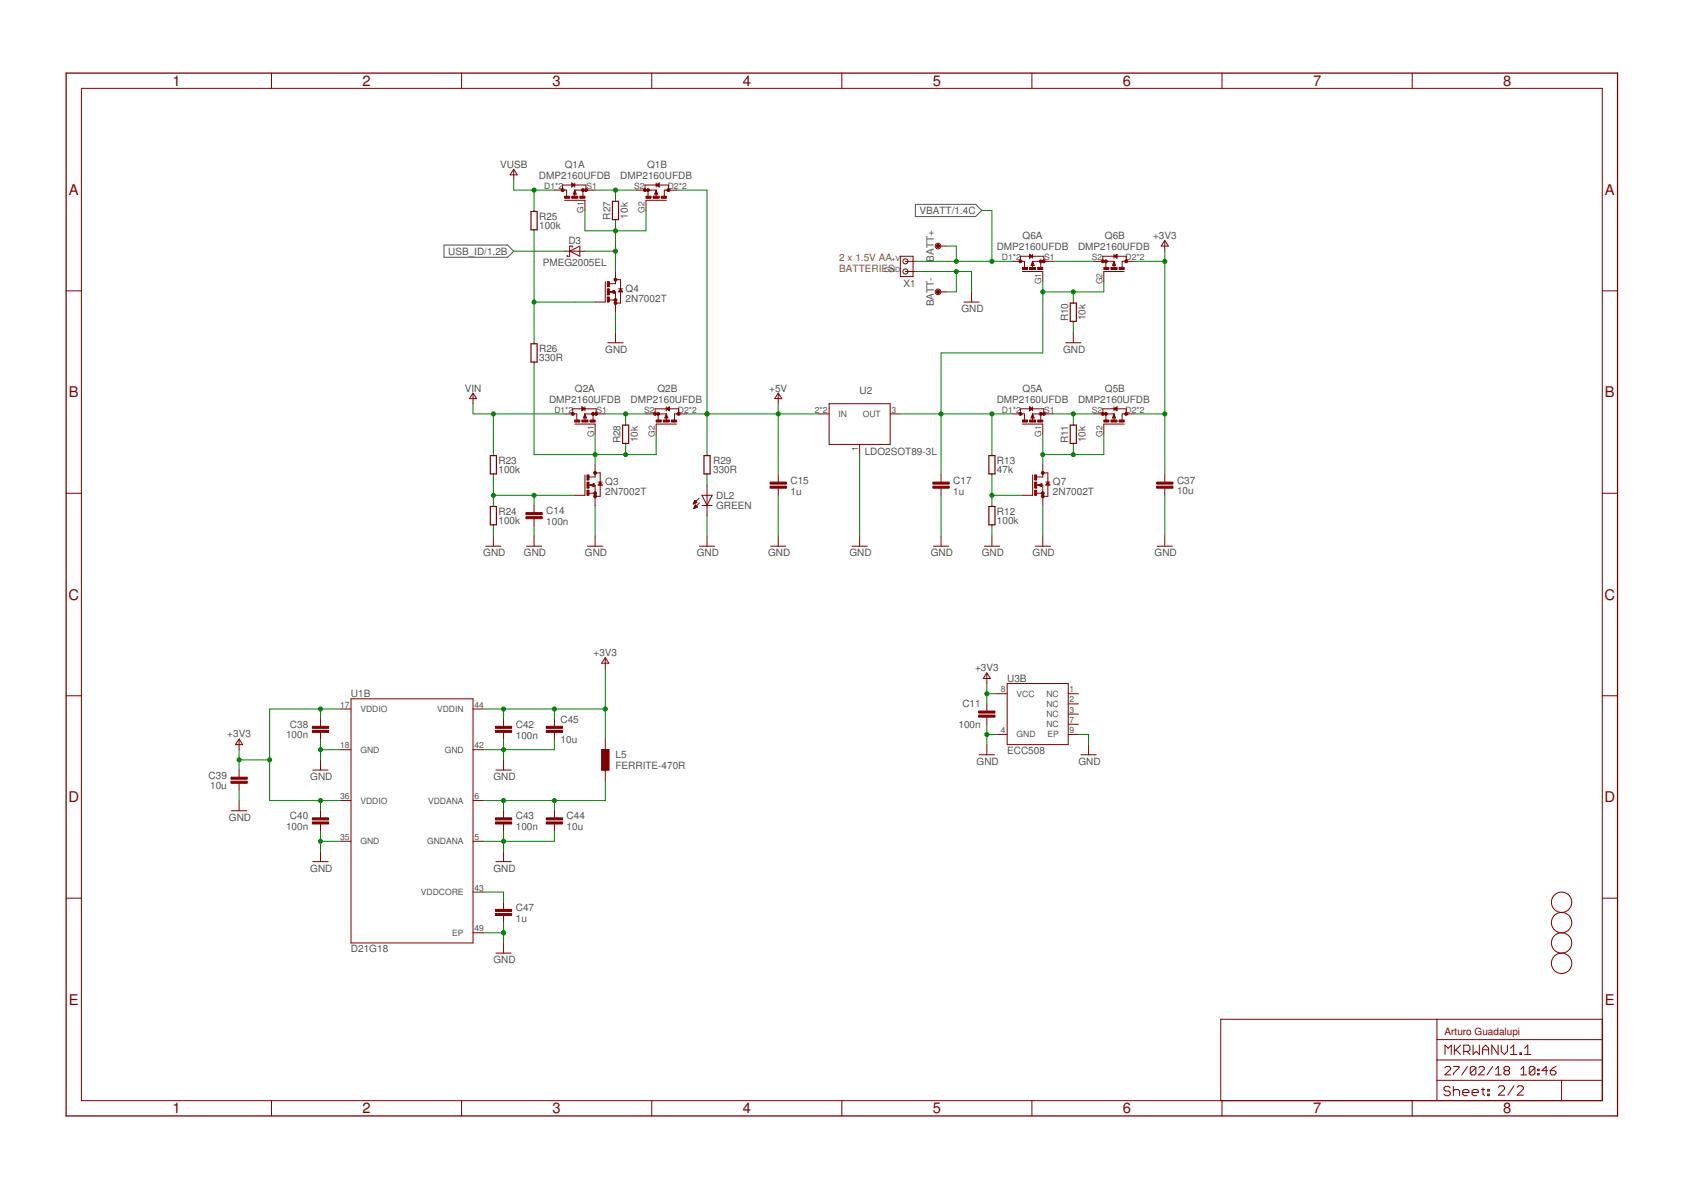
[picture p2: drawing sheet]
<svg xmlns="http://www.w3.org/2000/svg" width="420mm" height="297mm" viewBox="0 0 420 297" stroke-linecap="round" stroke-linejoin="round" font-family="sans-serif">
<path d="M228.5 51h15.1l1.5 1.5-1.5 1.6h-15.1zM110.8 61.2h15.9l1.5 1.5-1.5 1.5h-15.9z" fill="none" stroke="#505050" stroke-width=".25"/>
<g fill="none" stroke="#800000" stroke-width=".25">
<path d="M67.8 18.2v3.9M115.2 18.2v3.9M162.7 18.2v3.9M210.2 18.2v3.9M257.6 18.2v3.9M305.1 18.2v3.9M352.6 18.2v3.9M20.3 22.1h379.7v252.6h-379.7zM128.2 42.2l.9 1.4h-1.7zM128.2 42.4v2.5M133.3 52.5v.3M133.3 57.4v.2"/>
<path d="M138.4 47.5h3.1v1.5M140.4 47.5v-1.3h5.9v1.3M140.9 50h5.1v2.5M142.7 45.7l.8 .5-.8 .5zM142.9 45.9l.3 .3-.3 .2zM143.5 47.5l.4 1h-.8zM143.5 47.5h5.1M143.5 45.7v1M143.5 47.5v1.5M143.5 47.8l-.1 .5h.2l-.1-.3M145.5 47.5v1.5M153.6 50v.2"/>
<path d="M153.6 54.8v.3M158.7 47.5h5.1M161 47.5v-1.3h5.9v1.3M161.8 47.5v1.5M163.8 47.5l.4 1h-.8zM163.8 47.8l.1 .5h-.2l.1-.3M163.8 45.7v1M163.8 47.5v1.5M163.8 46.2l.8-.5v1zM164.1 46.2l.3-.3v.5zM166.3 50h-5v2.5M168.9 47.5h-3.1v1.5"/>
<path d="M16.5 72.6h3.8M140.9 62.7h5.1M142.2 62.7l2.6-1.3v2.6zM142.9 61.7v-.3h-.7v2.6h-.6v-.3M151.1 70.3v5.1h-2.5M152.1 72.9h1.5v5M152.1 74.9h1.5M152.4 72.9l1-.4v.7zM152.6 72.9l.7 .2v-.5l-.5 .3M153.6 67.8v3h-1.5M153.6 69.8h1.3v5.8h-1.3M154.4 72.1h1"/>
<path d="M154.9 72.1l.5 .8h-1zM154.9 72.3l.3 .4h-.5zM224.8 64h3.1v5h-3.1zM226 65.2h2.6M226 67.8h2.6M234.9 61.4h1.3M234.9 72.9h1.3M240.6 75.4h3.9M242.5 72.9v2.5M252.7 65.2h3.1v1.6M254.7 65.2v-1.2h5.9v1.2M255.2 67.8h5.1v2.5"/>
<path d="M257 63.5l.8 .5-.8 .5zM257.2 63.7l.3 .3-.3 .2zM257.8 65.2l.4 1.1h-.8zM257.8 65.2h5.1M257.8 63.5v1M257.8 65.2v1.6M257.8 65.6l-.1 .5h.2l-.1-.4M259.8 65.2v1.6M267.9 75.4v.2M273 65.2h5.1M275.3 65.2v-1.2h5.9v1.2M276.1 65.2v1.6"/>
<path d="M278.1 65.2l.4 1.1h-.8zM278.1 65.6l.1 .5h-.2l.1-.4M278.1 63.5v1M278.1 65.2v1.6M278.1 64l.8-.5v1zM278.4 64l.3-.3v.5zM280.6 67.8h-5v2.5M283.2 65.2h-3.1v1.6M290.8 60l.9 1.4h-1.8zM290.8 60.2v2.5M400 72.6h3.8M118.1 98.3v2.5"/>
<path d="M118.1 98.1l.9 1.4h-1.8zM133.3 85.6v.2M133.3 90.4v.2M151.7 85.6h3.9M153.6 83v2.6M194.3 98.3v2.5M194.3 98.1l.9 1.4h-1.8zM266 85.6h3.9M267.9 80.2v.3M267.9 83v2.6M123.2 113.5v.2M123.2 118.3v.3"/>
<path d="M140.9 103.3h3.1v1.5M143 103.3v-1.3h5.8v1.3M143.5 105.9h5.1v2.5M145.3 101.5l.7 .5-.7 .6zM145.4 101.8l.4 .2-.4 .3zM146 101.5v1.1M146 103.3v1.5M146 118.6v5h-2.5M146 103.3l.4 1h-.8zM146 103.3h5.1M146 103.7l-.1 .5h.3l-.2-.4M148.1 103.3v1.5"/>
<path d="M148.6 116v3.1h-1.6M148.6 118h1.2v5.9h-1.2M156.2 105.9v.2M156.2 110.7v.2M161.3 103.3h5M163.6 103.3v-1.3h5.8v1.3M164.3 103.3v1.5M166.3 103.3l.4 1h-.7zM166.3 103.7l.2 .5h-.3l.1-.4M166.3 101.5v1.1M166.3 103.3v1.5M166.3 102l.8-.5v1.1z"/>
<path d="M166.6 102l.4-.2v.5zM168.9 105.9h-5.1v2.5M171.4 103.3h-3v1.5M176.5 113.5v.2M176.5 118.3v.3M194.3 118.6v1.7M204.4 103.3h2.6M207 100.8h15.2v10.1h-15.2zM214.6 110.9v2.6M222.2 103.3h2.6M234.9 118.6v1.7M247.6 113.5v.2"/>
<path d="M247.6 118.3v.3M252.7 103.3h3.1v1.5M254.7 103.3v-1.3h5.9v1.3M255.2 105.9h5.1v2.5M257 101.5l.8 .5-.8 .6zM257.2 101.8l.3 .2-.3 .3zM257.8 103.3l.4 1h-.8zM257.8 103.3h5.1M257.8 103.7l-.1 .5h.2l-.1-.4M257.8 118.6v5h-2.6M257.8 101.5v1.1M257.8 103.3v1.5"/>
<path d="M259.8 103.3v1.5M260.3 116v3.1h-1.5M260.3 118h1.3v5.9h-1.3M267.9 105.9v.2M267.9 110.7v.2M273 103.3h5.1M275.3 103.3v-1.3h5.9v1.3M276.1 103.3v1.5M278.1 103.3l.4 1h-.8zM278.1 103.7l.1 .5h-.2l.1-.4M278.1 101.5v1.1M278.1 103.3v1.5"/>
<path d="M278.1 102l.8-.5v1.1zM278.4 102l.3-.2v.5zM280.6 105.9h-5v2.5M283.2 103.3h-3.1v1.5M290.8 118.6v1.7M16.5 123.1h3.8M121.3 136.3h3.8M123.2 126.2v.2M123.2 131v.3M123.2 133.8v2.5M131.4 136.3h3.8M133.3 126.2v1.8"/>
<path d="M133.3 129.5v1.8M133.3 133.8v2.5M146.7 136.3h3.8M147 123.1h1.6M147 121.1h1.6v5.1M147.3 121.1l1-.4v.8zM147.6 121.1l.6 .2v-.5l-.5 .3M148.6 133.8v2.5M149.3 120.3h1M149.8 120.3l.5 .8h-1zM149.8 120.6l.3 .4h-.5zM173.1 125.7h.2"/>
<path d="M173.2 125.6h.3M173.2 126.9h.1M173.2 125.5h.6M173.3 125.3h.6M173.3 126.8h.2M173.3 125.2h.5M173.3 126.7h.5M173.4 125.1h.3M173.4 126.6h.7M173.4 125h.1M173.4 126.4h.6M173.5 124.9l.5 .5-.9 .4z"/>
<path d="M173.5 126.3h.4M173.5 126.2h.2M173.6 126l-.4 .9M173.6 126l.5 .6M173.6 126.1h.1M174.1 126.6l-.9 .3M174.5 124.4l-1.4 1.4M174.6 136.3h3.8M174.6 125.5l-1.4 1.4M175.2 123.6h2.6l-1.3 2.6zM175.2 126.2h2.6M176.5 121.1v7.6"/>
<path d="M176.5 133.8v2.5M192.4 136.3h3.8M194.3 121.9v1.7M194.3 133.8v2.5M212.7 136.3h3.8M214.6 133.8v2.5M233 136.3h3.8M234.9 121.9v1.7M234.9 133.8v2.5M245.7 136.3h3.8M247.6 126.2v.2M247.6 131v.3"/>
<path d="M247.6 133.8v2.5M258.4 136.3h3.8M258.8 123.1h1.5M258.8 121.1h1.5v5.1M259.1 121.1l1-.4v.8zM259.3 121.1l.6 .2v-.5l-.5 .3M260.3 133.8v2.5M261.1 120.3h1M261.6 120.3l.5 .8h-1zM261.6 120.6l.3 .4h-.6zM288.9 136.3h3.8M290.8 121.9v1.7"/>
<path d="M290.8 133.8v2.5M400 123.1h3.8M16.5 173.7h3.8M80 179.5v1.8M85.1 177h2.5M87.6 174.4h30.5v61h-30.5zM118.1 177h2.5M125.7 179.5v1.8M138.4 179.5v1.8M151.1 164.3v2.5M151.1 164.1l.9 1.4h-1.8zM246.4 168.1v2.5"/>
<path d="M246.4 175.7v1.8M246.4 179v1.8M246.4 168l.8 1.4h-1.7zM248.9 173.2h2.5M251.4 170.6h15.3v15.3h-15.3zM266.7 173.2h2.5M266.7 175.7h2.5M266.7 178.2h2.5M400 173.7h3.8M59.7 184.6v2.5M59.7 192.2v1.8M59.7 195.5v1.8"/>
<path d="M59.7 199.8v2.6M59.7 184.5l.9 1.4h-1.8zM78.1 192.2h3.8M80 182.8v1.8M80 189.7v2.5M85.1 187.1h2.5M85.1 199.8h2.5M118.1 187.1h2.5M118.1 199.8h2.5M123.8 192.2h3.8M125.7 182.8v1.8M125.7 189.7v2.5"/>
<path d="M138.4 182.8v1.8M150.2 187.1h1.8v5.1h-1.8zM151.1 184.6v2.5M151.1 192.2v2.6M244.5 188.4h3.8M246.4 185.9v2.5M248.9 183.3h2.5M266.7 183.3h2.5M266.7 180.8h2.5M269.9 188.4h3.8M271.8 185.9v2.5M57.8 202.4h3.8"/>
<path d="M78.1 215.1h3.8M80 202.4v1.8M80 205.7v1.8M80 212.5v2.6M85.1 210h2.5M118.1 210h2.5M123.8 215.1h3.8M125.7 202.4v1.8M125.7 205.7v1.8M125.7 212.5v2.6M138.4 202.4v1.8M138.4 205.7v1.8"/>
<path d="M16.5 224.2h3.8M118.1 232.8h2.5M118.1 222.7h2.5M123.8 237.9h3.8M125.7 225.2v1.8M125.7 228.5v1.8M125.7 235.4v2.5M400 224.2h3.8M358.7 254.4v20.3M358.7 259.5h41.3M400 254.4h-95.2v20.3M67.8 274.7v3.9"/>
<path d="M115.2 274.7v3.9M162.7 274.7v3.9M210.2 274.7v3.9M257.6 274.7v3.9M305.1 274.7v3.9M352.6 274.7v3.9M358.7 269.7h41.3M358.7 264.6h41.3M360.7 266.6l.4-.4h.7l.3 .4v.3l-1.4 1.4h1.4M360.7 263.2v-2.3l.8 .8 .8-.8v2.3M362.1 271.5l-.4-.3h-.8l-.4 .3v.4l.4 .4h.8l.4 .4v.4l-.4 .4h-.8l-.4-.4M362.8 272.3l.4-.4h.8l.4 .4v1.2"/>
<path d="M362.8 271.2v2.3M362.8 266.2h1.4v.4l-1.4 1.3v.4M363.1 260.9v2.3M363.5 262l1.1 1.2M364.6 260.9l-1.5 1.5M365.2 272.7h1.5v-.4l-.4-.4h-.8l-.3 .4v.8l.3 .4h.8M365.4 262.4h1.2l.4-.4v-.7l-.4-.4h-1.2v2.3M366.2 262.4l.8 .8M366.4 266.2l-1.5 2.1M367.5 272.7h1.6v-.4l-.4-.4h-.8l-.4 .4v.8l.4 .4h.8M367.7 260.9v2.3l.8-.8 .8 .8v-2.3M368.4 266.6v1.3l-.3 .4h-.7l-.3-.4"/>
<path d="M368.4 266.6l-.3-.4h-.7l-.3 .4v1.3M368.4 266.6l-1.3 1.3M369.1 266.6l.4-.4h.7l.3 .4v.3l-1.4 1.4h1.4M369.8 271.9h.8M370.1 263.2v-1.5l.8-.8 .7 .8v1.5M370.1 262h1.5M370.2 271.5v1.6l.4 .4M371.4 271.9h.4v.4h-.4zM371.4 273.1h.4v.4h-.4zM372.7 266.2l-1.5 2.1M373.4 268.3h1.4M373.4 266.9l.7-.7v2.1"/>
<path d="M374 260.9v2.3l-1.6-2.3v2.3M374.1 271.4l.4-.4h.7l.4 .4v.4l-1.5 1.6h1.5M374.8 260.9v1.5l.8 .8 .7-.8v-1.5M375.8 267.3l-.3 .3v.3l.3 .4h.7l.4-.4v-.3l-.4-.3M375.8 267.3l-.3-.4v-.3l.3-.4h.7l.4 .4v.3l-.4 .4M375.8 267.3h.7M377.1 261.7l.8-.8v2.3M377.1 263.2h1.6M378 271l-1.6 2.4M378.8 271.4l.3-.4h.8l.4 .4v.4l-1.5 1.6h1.5M379.5 262.8h.3v.4h-.3zM379.7 268.3h1.4"/>
<path d="M379.7 266.9l.7-.7v2.1M380.6 263.2h1.6M380.6 261.7l.8-.8v2.3M383.2 266.6v1.3l-.4 .4h-.7l-.3-.4M383.2 266.6l-.4-.4h-.7l-.3 .4v1.3M383.2 266.6l-1.4 1.3M383.9 267.9h.3v.4h-.3zM383.9 266.9h.3v.4h-.3zM386.3 267.3h-1.4l1.1-1.1v2.1M387 267.3h1.1l.4 .3v.3l-.4 .4h-.7l-.4-.4zM388.5 266.2l-.8 .4-.7 .7M389.8 269.7v5"/>
<circle cx="226" cy="67.8" r=".64"/>
<circle cx="226" cy="65.2" r=".64"/>
<circle cx="234.2" cy="61.4" r=".7"/>
<circle cx="234.2" cy="72.9" r=".7"/>
<circle cx="389.8" cy="225.2" r="2.54"/>
<circle cx="389.8" cy="230.3" r="2.54"/>
<circle cx="389.8" cy="235.4" r="2.54"/>
<circle cx="389.8" cy="240.5" r="2.54"/>
</g>
<g fill="#800000" stroke="#800000" stroke-width=".25">
<path d="M78 182.3h4v.5h-4z"/>
<path d="M78 181.3h4v.5h-4z"/>
<path d="M123.7 205.2h4v.5h-4z"/>
<path d="M123.7 204.2h4v.5h-4z"/>
<path d="M57.7 195h4v.5h-4z"/>
<path d="M57.7 194h4v.5h-4z"/>
<path d="M78 205.2h4v.5h-4z"/>
<path d="M78 204.2h4v.5h-4z"/>
<path d="M123.7 182.3h4v.5h-4z"/>
<path d="M123.7 181.3h4v.5h-4z"/>
<path d="M136.4 205.2h4v.5h-4z"/>
<path d="M136.4 204.2h4v.5h-4z"/>
<path d="M150.2 187.1h1.8v5.1h-1.8z"/>
<path d="M140.9 49h1.3v.5h-1.3z"/>
<path d="M144.8 49h1.2v.5h-1.2z"/>
<path d="M142.7 49h1.6v.5h-1.6z"/>
<path d="M165.1 49h1.2v.5h-1.2z"/>
<path d="M161.3 49h1.2v.5h-1.2z"/>
<path d="M163 49h1.6v.5h-1.6z"/>
<path d="M143.5 104.8h1.3v.5h-1.3z"/>
<path d="M147.3 104.8h1.3v.5h-1.3z"/>
<path d="M145.3 104.8h1.5v.5h-1.5z"/>
<path d="M167.6 104.8h1.3v.5h-1.3z"/>
<path d="M163.8 104.8h1.3v.5h-1.3z"/>
<path d="M165.6 104.8h1.5v.5h-1.5z"/>
<path d="M288.8 121.3h4v.6h-4z"/>
<path d="M288.8 120.3h4v.5h-4z"/>
<path d="M136.4 182.3h4v.5h-4z"/>
<path d="M136.4 181.3h4v.5h-4z"/>
<path d="M123.7 228h4v.5h-4z"/>
<path d="M123.7 227h4v.5h-4z"/>
<path d="M255.2 66.8h1.3v.5h-1.3z"/>
<path d="M259.1 66.8h1.2v.5h-1.2z"/>
<path d="M257 66.8h1.6v.5h-1.6z"/>
<path d="M279.4 66.8h1.2v.5h-1.2z"/>
<path d="M275.6 66.8h1.2v.5h-1.2z"/>
<path d="M277.3 66.8h1.6v.5h-1.6z"/>
<path d="M255.2 104.8h1.3v.5h-1.3z"/>
<path d="M259.1 104.8h1.2v.5h-1.2z"/>
<path d="M257 104.8h1.6v.5h-1.6z"/>
<path d="M279.4 104.8h1.2v.5h-1.2z"/>
<path d="M275.6 104.8h1.2v.5h-1.2z"/>
<path d="M277.3 104.8h1.6v.5h-1.6z"/>
<path d="M131.3 129h4.1v.5h-4.1z"/>
<path d="M131.3 128h4.1v.5h-4.1z"/>
<path d="M192.3 121.3h4v.6h-4z"/>
<path d="M192.3 120.3h4v.5h-4z"/>
<path d="M232.9 121.3h4.1v.6h-4.1z"/>
<path d="M232.9 120.3h4.1v.5h-4.1z"/>
<path d="M151.6 70.3h.5v1.3h-.5z"/>
<path d="M151.6 74.1h.5v1.3h-.5z"/>
<path d="M151.6 72.1h.5v1.5h-.5z"/>
<path d="M146.5 118.6h.5v1.2h-.5z"/>
<path d="M146.5 122.4h.5v1.2h-.5z"/>
<path d="M146.5 120.3h.5v1.6h-.5z"/>
<path d="M258.3 118.6h.5v1.2h-.5z"/>
<path d="M258.3 122.4h.5v1.2h-.5z"/>
<path d="M258.3 120.3h.5v1.6h-.5z"/>
<path d="M244.3 178.5h4.1v.5h-4.1z"/>
<path d="M244.3 177.5h4.1v.5h-4.1z"/>
</g>
<path d="M16.5 18.2h387.3v260.4h-387.3z" fill="none" stroke="#800000" stroke-width=".32"/>
<path d="M132.6 52.8h1.5v4.6h-1.5zM152.9 50.2h1.5v4.6h-1.5zM267.2 75.6h1.5v4.6h-1.5zM132.6 85.8h1.5v4.6h-1.5zM122.4 113.7h1.5v4.6h-1.5zM155.4 106.1h1.6v4.6h-1.6zM175.7 113.7h1.6v4.6h-1.6zM246.9 113.7h1.5v4.6h-1.5zM267.2 106.1h1.5v4.6h-1.5zM122.4 126.4h1.5v4.6h-1.5zM246.9 126.4h1.5v4.6h-1.5z" fill="none" stroke="#800000" stroke-width=".3"/>
<g fill="#800000" stroke="#800000" stroke-width=".25">
<circle cx="146.3" cy="47.5" r=".36"/>
<circle cx="145.5" cy="47.5" r=".36"/>
<circle cx="140.4" cy="47.5" r=".36"/>
<circle cx="161" cy="47.5" r=".36"/>
<circle cx="161.8" cy="47.5" r=".36"/>
<circle cx="166.9" cy="47.5" r=".36"/>
<circle cx="148.8" cy="103.3" r=".36"/>
<circle cx="148.1" cy="103.3" r=".36"/>
<circle cx="143" cy="103.3" r=".36"/>
<circle cx="163.6" cy="103.3" r=".36"/>
<circle cx="164.3" cy="103.3" r=".36"/>
<circle cx="169.4" cy="103.3" r=".36"/>
<circle cx="260.6" cy="65.2" r=".36"/>
<circle cx="259.8" cy="65.2" r=".36"/>
<circle cx="254.7" cy="65.2" r=".36"/>
<circle cx="275.3" cy="65.2" r=".36"/>
<circle cx="276.1" cy="65.2" r=".36"/>
<circle cx="281.2" cy="65.2" r=".36"/>
<circle cx="260.6" cy="103.3" r=".36"/>
<circle cx="259.8" cy="103.3" r=".36"/>
<circle cx="254.7" cy="103.3" r=".36"/>
<circle cx="275.3" cy="103.3" r=".36"/>
<circle cx="276.1" cy="103.3" r=".36"/>
<circle cx="281.2" cy="103.3" r=".36"/>
<circle cx="153.6" cy="75.6" r=".36"/>
<circle cx="153.6" cy="74.9" r=".36"/>
<circle cx="153.6" cy="69.8" r=".36"/>
<circle cx="148.6" cy="123.9" r=".36"/>
<circle cx="148.6" cy="123.1" r=".36"/>
<circle cx="148.6" cy="118" r=".36"/>
<circle cx="260.3" cy="123.9" r=".36"/>
<circle cx="260.3" cy="123.1" r=".36"/>
<circle cx="260.3" cy="118" r=".36"/>
<circle cx="234.2" cy="72.9" r=".4"/>
<circle cx="234.2" cy="61.4" r=".4"/>
</g>
<g fill="none" stroke="#008000" stroke-width=".25">
<path d="M128.2 44.9v2.6h10.2M133.3 47.5v5M133.3 57.6v28M146 52.5v5.1h15.3v-5.1M148.6 47.5h10.1M153.6 47.5v2.5M153.6 55.1v12.7M168.9 47.5h7.6v66M245.1 52.5h2.5v12.7M128.2 62.7h12.7M133.3 75.4h15.3M146 62.7h7.6"/>
<path d="M153.6 77.9v5.1M228.6 67.8h13.9v5.1M228.6 65.2h24.1M236.2 61.4h2.5v3.8M238.7 67.8v5.1h-2.5M260.3 70.3v17.8h-25.4v30.5M262.9 65.2h10.1M267.9 72.9v2.5M275.6 70.3v2.6h-15.3M283.2 65.2h7.6M290.8 62.7v55.9M133.3 90.6v22.9h30.5v-5.1"/>
<path d="M267.9 80.5v2.5M118.1 100.8v2.5h22.8M123.2 103.3v10.2M123.2 118.6v7.6M148.6 108.4v7.6M151.1 103.3h10.2M156.2 103.3v2.6M156.2 110.9v2.6M171.4 103.3h33M176.5 118.6v2.5M194.3 100.8v17.8M214.6 113.5v20.3"/>
<path d="M224.8 103.3h27.9M247.6 103.3v10.2M247.6 118.6v7.6M260.3 108.4v7.6M262.9 103.3h10.1M267.9 103.3v2.6M267.9 110.9v2.6M275.6 108.4v5.1h-15.3M283.2 103.3h7.6M123.2 131.3v2.5M123.2 123.6h20.3M133.3 123.6v2.6"/>
<path d="M133.3 131.3v2.5M148.6 126.2v7.6M176.5 128.7v5.1M194.3 123.6v10.2M234.9 123.6v10.2M247.6 131.3v2.5M247.6 123.6h7.6M260.3 126.2v7.6M290.8 123.6v10.2M80 177v2.5M85.1 177h-17.8v22.8h17.8M120.6 177h30.5"/>
<path d="M125.7 177v2.5M138.4 177v2.5M151.1 166.8v17.8M246.4 170.6v5.1M246.4 173.2h2.5M59.7 187.1v5.1M59.7 197.3v2.5M59.7 189.7h7.6M80 184.6v5.1M80 199.8v2.6M80 187.1h5.1M125.7 184.6v5.1"/>
<path d="M125.7 199.8v2.6M138.4 184.6v2.5h-17.8M138.4 199.8v2.6M151.1 194.8v5h-30.5M246.4 183.3h2.5M246.4 180.8v5.1M269.2 183.3h2.6v2.6M80 207.5v5M80 210h5.1M125.7 207.5v5M138.4 207.5v2.5h-17.8M120.6 222.7h5.1v2.5"/>
<path d="M120.6 232.8h5.1M125.7 230.3v5.1"/>
</g>
<g fill="#008000" stroke="#008000" stroke-width=".25">
<circle cx="80" cy="210" r=".51"/>
<circle cx="80" cy="187.1" r=".51"/>
<circle cx="125.7" cy="187.1" r=".51"/>
<circle cx="125.7" cy="210" r=".51"/>
<circle cx="238.7" cy="67.8" r=".51"/>
<circle cx="125.7" cy="232.8" r=".51"/>
<circle cx="246.4" cy="183.3" r=".51"/>
<circle cx="125.7" cy="177" r=".51"/>
<circle cx="151.1" cy="177" r=".51"/>
<circle cx="138.4" cy="177" r=".51"/>
<circle cx="80" cy="177" r=".51"/>
<circle cx="80" cy="199.8" r=".51"/>
<circle cx="59.7" cy="189.7" r=".51"/>
<circle cx="67.3" cy="189.7" r=".51"/>
<circle cx="290.8" cy="103.3" r=".51"/>
<circle cx="290.8" cy="65.2" r=".51"/>
<circle cx="246.4" cy="173.2" r=".51"/>
<circle cx="125.7" cy="199.8" r=".51"/>
<circle cx="138.4" cy="199.8" r=".51"/>
<circle cx="133.3" cy="47.5" r=".51"/>
<circle cx="153.6" cy="47.5" r=".51"/>
<circle cx="153.6" cy="57.6" r=".51"/>
<circle cx="153.6" cy="62.7" r=".51"/>
<circle cx="133.3" cy="75.4" r=".51"/>
<circle cx="156.2" cy="103.3" r=".51"/>
<circle cx="156.2" cy="113.5" r=".51"/>
<circle cx="148.6" cy="113.5" r=".51"/>
<circle cx="123.2" cy="123.6" r=".51"/>
<circle cx="133.3" cy="123.6" r=".51"/>
<circle cx="194.3" cy="103.3" r=".51"/>
<circle cx="176.5" cy="103.3" r=".51"/>
<circle cx="123.2" cy="103.3" r=".51"/>
<circle cx="247.6" cy="65.2" r=".51"/>
<circle cx="238.7" cy="65.2" r=".51"/>
<circle cx="267.9" cy="103.3" r=".51"/>
<circle cx="267.9" cy="113.5" r=".51"/>
<circle cx="260.3" cy="113.5" r=".51"/>
<circle cx="247.6" cy="123.6" r=".51"/>
<circle cx="247.6" cy="103.3" r=".51"/>
<circle cx="234.9" cy="103.3" r=".51"/>
<circle cx="267.9" cy="72.9" r=".51"/>
<circle cx="260.3" cy="72.9" r=".51"/>
</g>
<g font-size="3.7" fill="#800000">
<text x="43" y="21.4">1</text>
<text x="90.5" y="21.4">2</text>
<text x="138" y="21.4">3</text>
<text x="185.4" y="21.4">4</text>
<text x="232.9" y="21.4">5</text>
<text x="280.3" y="21.4">6</text>
<text x="327.8" y="21.4">7</text>
<text x="375.3" y="21.4">8</text>
<text x="17.2" y="48.6">A</text>
<text x="400.7" y="48.6">A</text>
<text x="17.2" y="99.2">B</text>
<text x="400.7" y="99.2">B</text>
<text x="17.1" y="149.7">C</text>
<text x="400.6" y="149.7">C</text>
<text x="17.1" y="200.2">D</text>
<text x="400.6" y="200.2">D</text>
<text x="17.2" y="250.8">E</text>
<text x="400.7" y="250.8">E</text>
<text x="43" y="277.9">1</text>
<text x="90.5" y="277.9">2</text>
<text x="138" y="277.9">3</text>
<text x="185.4" y="277.9">4</text>
<text x="232.9" y="277.9">5</text>
<text x="280.3" y="277.9">6</text>
<text x="327.8" y="277.9">7</text>
<text x="375.3" y="277.9">8</text>
</g>
<g font-size="2.5" fill="#505050">
<text x="124.9" y="41.9">VUSB</text>
<text x="141" y="41.9">Q1A</text>
<text x="161.6" y="41.9">Q1B</text>
<text x="134.5" y="44.7">DMP2160UFDB</text>
<text x="154.9" y="44.7">DMP2160UFDB</text>
<text x="229.5" y="53.4">VBATT/1.4C</text>
<text x="134.6" y="57.1">100k</text>
<text x="134.6" y="54.8">R25</text>
<text x="152.4" y="54.8" transform="rotate(-90 152.4 54.8)">R27</text>
<text x="156.7" y="54.5" transform="rotate(-90 156.7 54.5)">10k</text>
<text x="255.3" y="59.6">Q6A</text>
<text x="275.9" y="59.6">Q6B</text>
<text x="287.9" y="59.6">+3V3</text>
<text x="111.9" y="63.6">USB_ID/1.2B</text>
<text x="141.9" y="60.8">D3</text>
<text x="233.1" y="65.3" transform="rotate(-90 233.1 65.3)">BATT+</text>
<text x="248.8" y="62.4">DMP2160UFDB</text>
<text x="269.1" y="62.4">DMP2160UFDB</text>
<text x="135.5" y="66.4">PMEG2005EL</text>
<text x="225.5" y="71.6">X1</text>
<text x="156.2" y="75.4">2N7002T</text>
<text x="156.2" y="72.8">Q4</text>
<text x="233.1" y="76.4" transform="rotate(-90 233.1 76.4)">BATT-</text>
<text x="240" y="77.9">GND</text>
<text x="266.7" y="80.2" transform="rotate(-90 266.7 80.2)">R10</text>
<text x="271" y="79.9" transform="rotate(-90 271 79.9)">10k</text>
<text x="134.6" y="87.8">R26</text>
<text x="151.1" y="88.1">GND</text>
<text x="265.4" y="88.1">GND</text>
<text x="134.6" y="90.1">330R</text>
<text x="116" y="97.7">VIN</text>
<text x="137.1" y="100.5">DMP2160UFDB</text>
<text x="143.5" y="97.7">Q2A</text>
<text x="157.4" y="100.5">DMP2160UFDB</text>
<text x="164.1" y="97.7">Q2B</text>
<text x="192" y="97.7">+5V</text>
<text x="214.6" y="98.2">U2</text>
<text x="248.8" y="100.5">DMP2160UFDB</text>
<text x="255.3" y="97.7">Q5A</text>
<text x="269.1" y="100.5">DMP2160UFDB</text>
<text x="275.9" y="97.7">Q5B</text>
<text x="154.9" y="110.7" transform="rotate(-90 154.9 110.7)">R28</text>
<text x="159.2" y="110.4" transform="rotate(-90 159.2 110.4)">10k</text>
<text x="215.9" y="113.5">LDO2SOT89-3L</text>
<text x="266.7" y="110.7" transform="rotate(-90 266.7 110.7)">R11</text>
<text x="271" y="110.4" transform="rotate(-90 271 110.4)">10k</text>
<text x="124.4" y="118.1">100k</text>
<text x="124.4" y="115.8">R23</text>
<text x="178" y="118.1">330R</text>
<text x="178" y="115.8">R29</text>
<text x="248.9" y="118.1">47k</text>
<text x="248.9" y="115.8">R13</text>
<text x="151.1" y="123.6">2N7002T</text>
<text x="151.1" y="121.1">Q3</text>
<text x="178.8" y="124.7">DL2</text>
<text x="197.3" y="123.5">1u</text>
<text x="197.3" y="120.7">C15</text>
<text x="238" y="123.5">1u</text>
<text x="238" y="120.7">C17</text>
<text x="262.9" y="123.6">2N7002T</text>
<text x="262.9" y="121.1">Q7</text>
<text x="293.8" y="123.3">10u</text>
<text x="293.8" y="120.7">C37</text>
<text x="124.4" y="130.8">100k</text>
<text x="124.4" y="128.5">R24</text>
<text x="136.4" y="131.1">100n</text>
<text x="136.4" y="128.3">C14</text>
<text x="178.8" y="127.1">GREEN</text>
<text x="248.9" y="130.8">100k</text>
<text x="248.9" y="128.5">R12</text>
<text x="120.6" y="138.9">GND</text>
<text x="130.8" y="138.9">GND</text>
<text x="146" y="138.9">GND</text>
<text x="174" y="138.9">GND</text>
<text x="191.7" y="138.9">GND</text>
<text x="212.1" y="138.9">GND</text>
<text x="232.4" y="138.9">GND</text>
<text x="245.1" y="138.9">GND</text>
<text x="257.8" y="138.9">GND</text>
<text x="288.3" y="138.9">GND</text>
<text x="148.2" y="163.8">+3V3</text>
<text x="243.4" y="167.6">+3V3</text>
<text x="87.6" y="173.9">U1B</text>
<text x="251.4" y="170.1">U3B</text>
<text x="240.3" y="176.6">C11</text>
<text x="56.7" y="184.1">+3V3</text>
<text x="71.4" y="184.2">100n</text>
<text x="72.4" y="181.7">C38</text>
<text x="128.8" y="184.5">100n</text>
<text x="128.8" y="181.7">C42</text>
<text x="139.9" y="185.5">10u</text>
<text x="139.9" y="180.4">C45</text>
<text x="239.3" y="181.7">100n</text>
<text x="153.7" y="192">FERRITE-470R</text>
<text x="153.7" y="189.2">L5</text>
<text x="243.8" y="190.9">GND</text>
<text x="251.4" y="188.1">ECC508</text>
<text x="269.2" y="190.9">GND</text>
<text x="52.1" y="194.4">C39</text>
<text x="52.5" y="196.9">10u</text>
<text x="77.5" y="194.7">GND</text>
<text x="123.2" y="194.7">GND</text>
<text x="57.1" y="204.9">GND</text>
<text x="71.4" y="207.1">100n</text>
<text x="72.4" y="204.5">C40</text>
<text x="128.8" y="207.1">100n</text>
<text x="128.8" y="204.5">C43</text>
<text x="141.5" y="207.1">10u</text>
<text x="141.5" y="204.5">C44</text>
<text x="77.5" y="217.6">GND</text>
<text x="123.2" y="217.6">GND</text>
<text x="128.8" y="227.4">C47</text>
<text x="128.8" y="230.2">1u</text>
<text x="87.6" y="237.7">D21G18</text>
<text x="123.2" y="240.5">GND</text>
</g>
<g font-size="2.5" fill="#808000">
<text x="209.5" y="65.1">2 x 1.5V AA</text>
<text x="209.5" y="67.8">BATTERIES</text>
</g>
<text font-size="2.5" fill="#800000" x="360.6" y="258.2">Arturo Guadalupi</text>
<g font-size="2.1" fill="#505050">
<text x="135.9" y="47.1">D1*2</text>
<text x="146.4" y="47.1">S1</text>
<text x="158.3" y="47.1">S2</text>
<text x="166.7" y="47.1">D2*2</text>
<text x="145.7" y="53.2" transform="rotate(-90 145.7 53.2)">G1</text>
<text x="160.9" y="53.2" transform="rotate(-90 160.9 53.2)">G2</text>
<text x="250.1" y="64.9">D1*2</text>
<text x="260.7" y="64.9">S1</text>
<text x="272.6" y="64.9">S2</text>
<text x="281" y="64.9">D2*2</text>
<text x="260" y="71" transform="rotate(-90 260 71)">G1</text>
<text x="275.2" y="71" transform="rotate(-90 275.2 71)">G2</text>
<text x="138.4" y="103">D1*2</text>
<text x="148.9" y="103">S1</text>
<text x="160.8" y="103">S2</text>
<text x="169.2" y="103">D2*2</text>
<text x="203.4" y="103">2*2</text>
<text x="209.3" y="104.1">IN</text>
<text x="215.4" y="104.1">OUT</text>
<text x="222.6" y="103">3</text>
<text x="250.1" y="103">D1*2</text>
<text x="260.7" y="103">S1</text>
<text x="272.6" y="103">S2</text>
<text x="281" y="103">D2*2</text>
<text x="148.2" y="109.1" transform="rotate(-90 148.2 109.1)">G1</text>
<text x="163.5" y="109.1" transform="rotate(-90 163.5 109.1)">G2</text>
<text x="214.3" y="112.5" transform="rotate(-90 214.3 112.5)">1</text>
<text x="260" y="109.1" transform="rotate(-90 260 109.1)">G1</text>
<text x="275.2" y="109.1" transform="rotate(-90 275.2 109.1)">G2</text>
<text x="249.9" y="172.8">8</text>
<text x="253.8" y="173.9">VCC</text>
<text x="261.2" y="173.9">NC</text>
<text x="267" y="172.8">1</text>
<text x="84.9" y="176.6">17</text>
<text x="90" y="177.7">VDDIO</text>
<text x="109.1" y="177.7">VDDIN</text>
<text x="118.5" y="176.6">44</text>
<text x="261.2" y="176.5">NC</text>
<text x="261.2" y="179">NC</text>
<text x="267" y="175.3">2</text>
<text x="267" y="177.9">3</text>
<text x="249.9" y="183">4</text>
<text x="253.8" y="184.1">GND</text>
<text x="261.2" y="181.5">NC</text>
<text x="261.5" y="184.1">EP</text>
<text x="267" y="183">9</text>
<text x="267" y="180.4">7</text>
<text x="84.9" y="186.8">18</text>
<text x="90" y="187.9">GND</text>
<text x="111" y="187.9">GND</text>
<text x="118.5" y="186.8">42</text>
<text x="84.9" y="199.5">36</text>
<text x="90" y="200.6">VDDIO</text>
<text x="106.9" y="200.6">VDDANA</text>
<text x="118.5" y="199.5">6</text>
<text x="84.9" y="209.6">35</text>
<text x="118.5" y="209.6">5</text>
<text x="90" y="210.7">GND</text>
<text x="106.6" y="210.7">GNDANA</text>
<text x="105.1" y="223.4">VDDCORE</text>
<text x="118.5" y="222.3">43</text>
<text x="112.9" y="233.6">EP</text>
<text x="118.5" y="232.5">49</text>
</g>
<g font-size="1.8" fill="#505050">
<text x="222.5" y="65.2">+V</text>
<text x="220.8" y="67.8">GND</text>
</g>
</svg>
